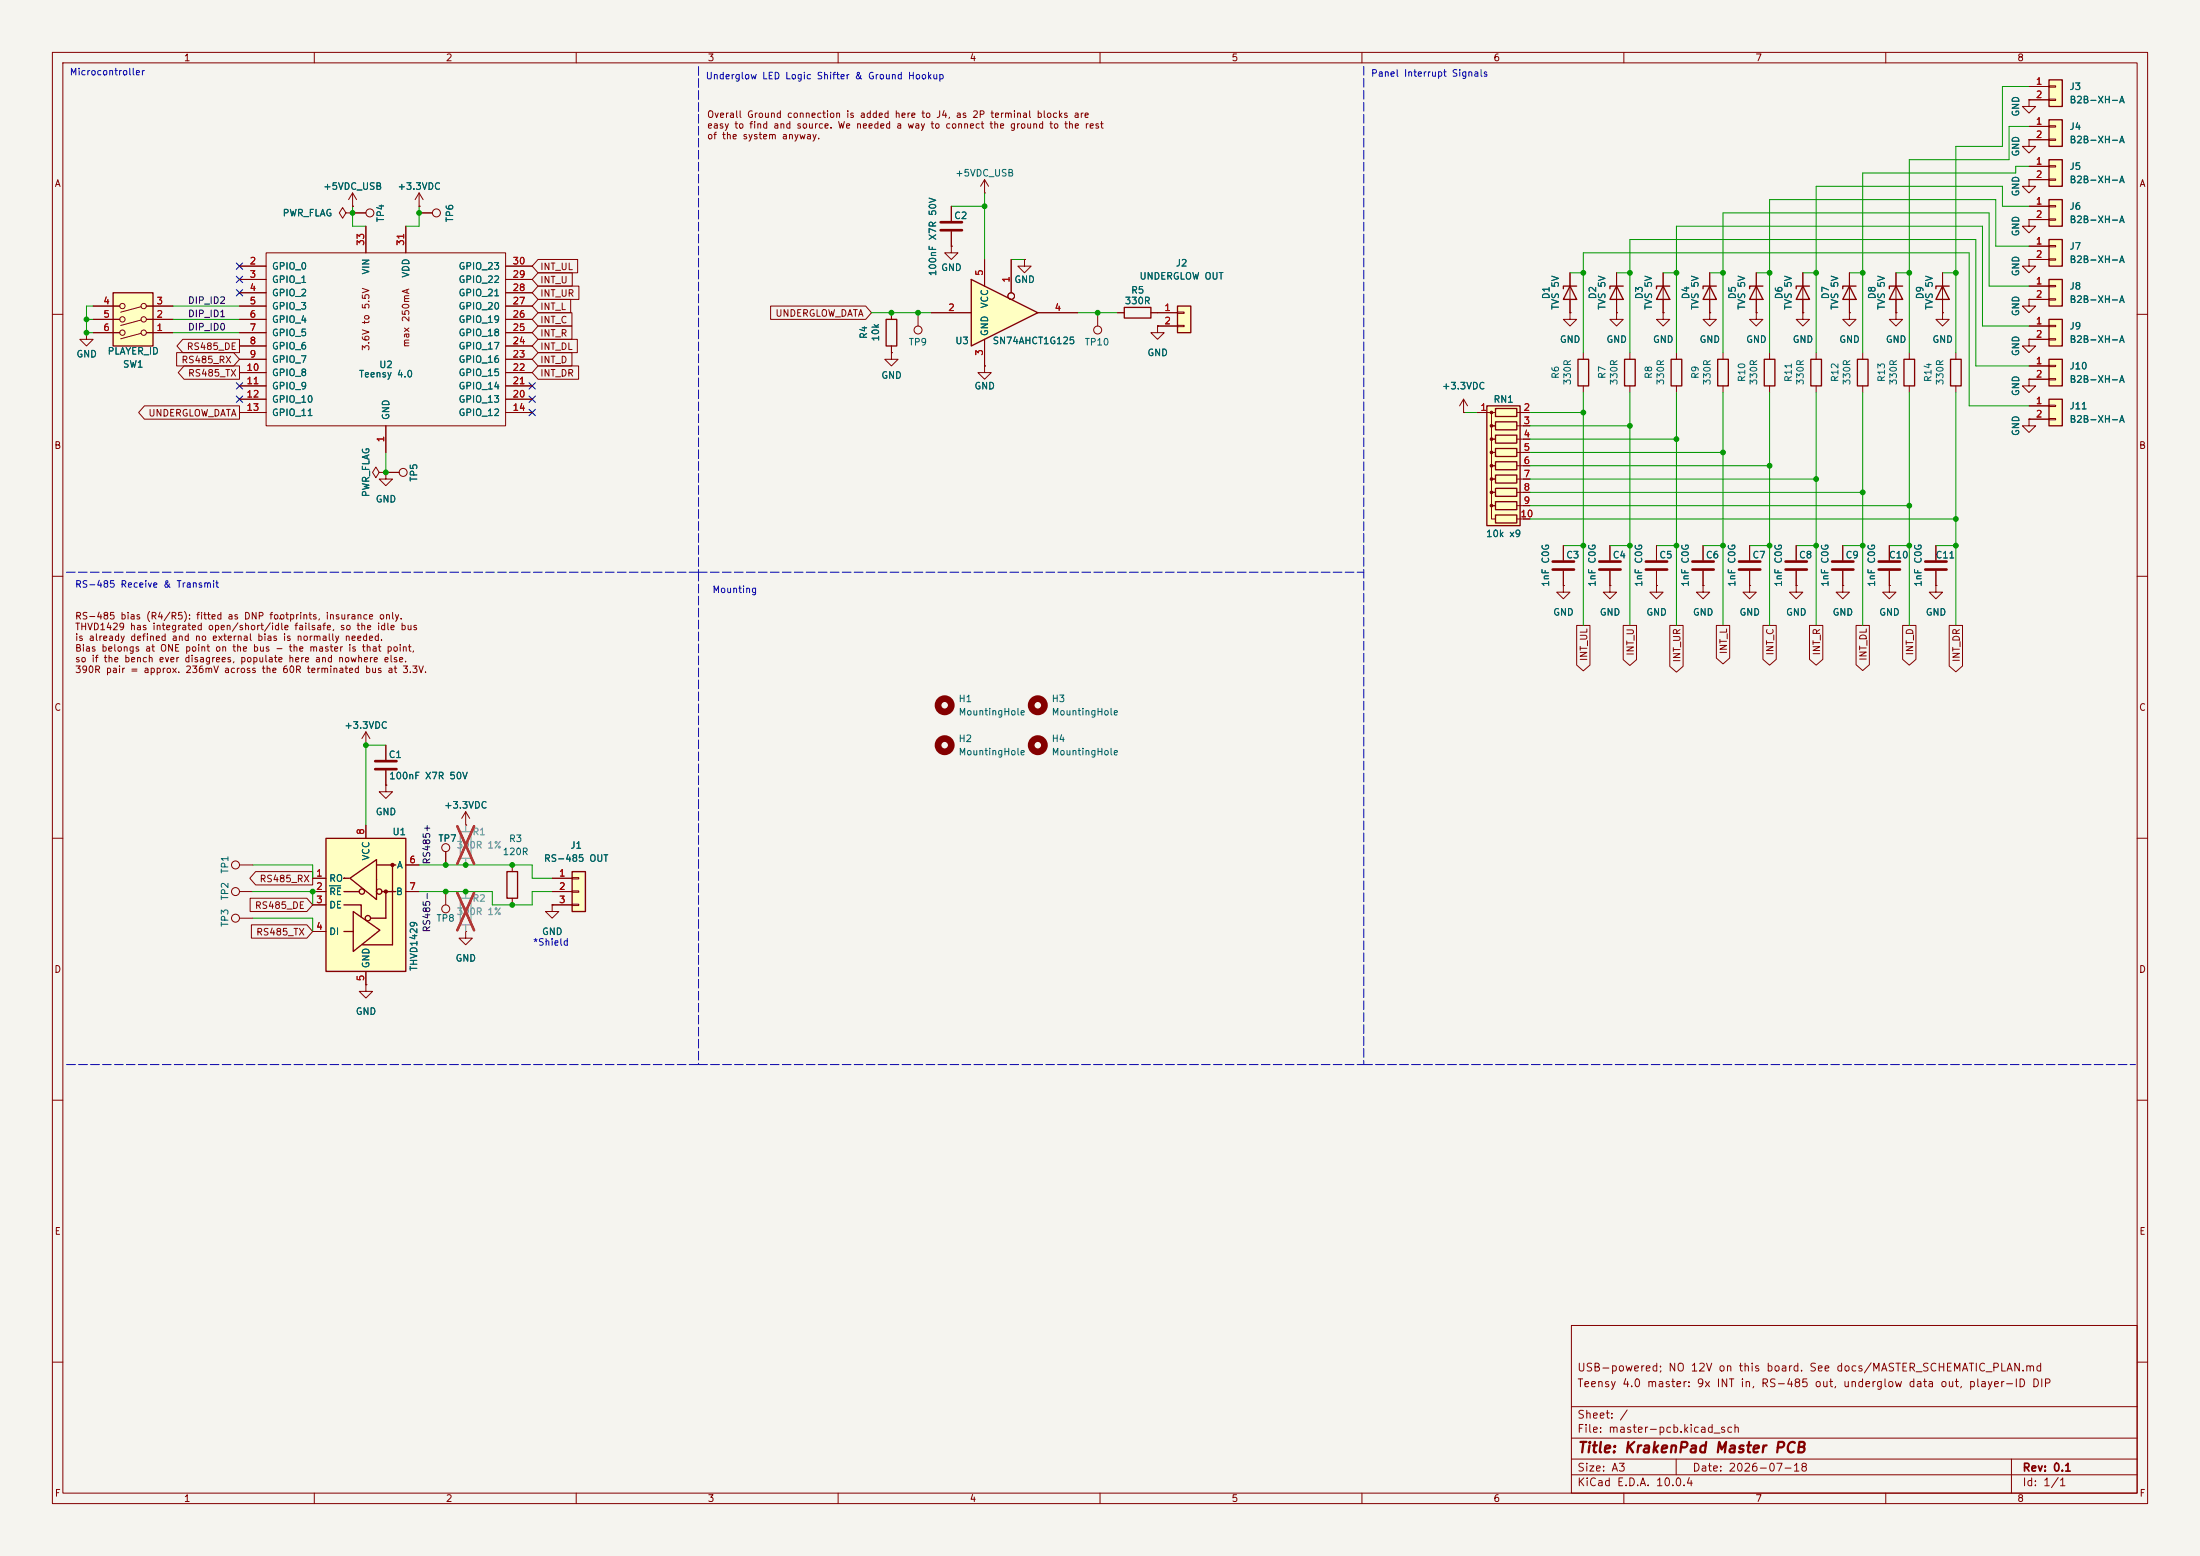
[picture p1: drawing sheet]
<svg xmlns="http://www.w3.org/2000/svg" width="420mm" height="297mm" viewBox="0 0 420 297" stroke-linecap="round" stroke-linejoin="round" font-family="sans-serif">
<path d="M0 0h420v297h-420z" fill="#f5f4ef" stroke="#f5f4ef" stroke-width=".19"/>
<g fill="none" stroke="#840000" stroke-width=".19">
<path d="M10 10h400v277h-400zM12 12h396v273h-396zM60 10v2M110 10v2M160 10v2M210 10v2M260 10v2M310 10v2M360 10v2M317.5 59.7v1.3h1.3l-1.3 1.2-1.3-1.2h1.3M317.5 59.7h.1M326.4 59.7v1.3h1.3l-1.3 1.2-1.3-1.2h1.3"/>
<path d="M326.4 59.7h.1M326.4 52.1v7.6M10 60h2M279.4 78.7h.1M279.4 76.2l-.8 1.3M279.4 76.2l.8 1.3M279.4 76.2v2.5M387.3 72.4v1.3h1.3l-1.3 1.2-1.2-1.2h1.2M387.3 72.4h.1M408 60h2M387.3 80v1.3h1.3l-1.3 1.3-1.2-1.3h1.2M387.3 80h.1"/>
<path d="M10 110h2M325.1 104.1v2.8M325.1 109v2.8M334 104.1v2.8M334 109v2.8M408 110h2M10 160h2M408 160h2M45.7 170.2h2.6M10 210h2M408 210h2M300 253h108v32h-108z"/>
<path d="M10 260h2M300 278.5h108M300 274.5h108M300 268.5h108M320 278.5v3M384 278.5v6.5M408 260h2M60 285v2M110 285v2M160 285v2M210 285v2M260 285v2"/>
<path d="M300 281.5h108M310 285v2M360 285v2"/>
<circle cx="45" cy="170.2" r=".76"/>
</g>
<path d="M323.1 107.2h4.1M323.1 108.7h4.1M332 107.2h4M332 108.7h4" fill="none" stroke="#840000" stroke-width=".51"/>
<path d="M326.4 54.6l1.3 2.6h-2.6zM327.7 54.6h-2.6v.5" fill="none" stroke="#840000" stroke-width=".25"/>
<path d="M391.2 61h2.5v5h-2.5z" fill="#ffffc2"/>
<path d="M391.2 61h2.5v5h-2.5z" fill="none" stroke="#840000" stroke-width=".25"/>
<path d="M387.3 64.8v1.2h1.3l-1.3 1.3-1.2-1.3h1.2M387.3 64.8h.1M387.3 62.2h3.9M387.3 64.8h3.9M391.2 62.1h1.2v.3h-1.2zM391.2 64.6h1.2v.3h-1.2z" fill="none" stroke="#840000" stroke-width=".19"/>
<path d="M391.2 76.2h2.5v5.1h-2.5z" fill="#ffffc2"/>
<path d="M391.2 76.2h2.5v5.1h-2.5z" fill="none" stroke="#840000" stroke-width=".25"/>
<path d="M387.3 77.5h3.9M391.2 77.3h1.2v.3h-1.2zM391.2 79.9h1.2v.2h-1.2zM387.3 80h3.9" fill="none" stroke="#840000" stroke-width=".19"/>
<path d="M391.2 68.6h2.5v5.1h-2.5z" fill="#ffffc2"/>
<path d="M391.2 68.6h2.5v5.1h-2.5z" fill="none" stroke="#840000" stroke-width=".25"/>
<path d="M66 40.6l-.6-1-.6 1 .6 1.1 .6-1.1h1.3M67.3 40.6h.1M387.3 69.9h3.9M387.3 72.4h3.9M391.2 69.7h1.2v.3h-1.2zM391.2 72.3h1.2v.2h-1.2z" fill="none" stroke="#840000" stroke-width=".19"/>
<path d="M391.2 38.1h2.5v5.1h-2.5z" fill="#ffffc2"/>
<path d="M391.2 38.1h2.5v5.1h-2.5z" fill="none" stroke="#840000" stroke-width=".25"/>
<path d="M387.3 39.4h3.9M391.2 39.2h1.2v.3h-1.2zM387.3 41.9h3.9M391.2 41.8h1.2v.2h-1.2z" fill="none" stroke="#840000" stroke-width=".19"/>
<path d="M391.2 30.5h2.5v5.1h-2.5z" fill="#ffffc2"/>
<path d="M391.2 30.5h2.5v5.1h-2.5z" fill="none" stroke="#840000" stroke-width=".25"/>
<path d="M387.3 31.8h3.9M387.3 34.3h3.9M391.2 31.6h1.2v.3h-1.2zM391.2 34.2h1.2v.2h-1.2z" fill="none" stroke="#840000" stroke-width=".19"/>
<path d="M391.2 15.2h2.5v5.1h-2.5z" fill="#ffffc2"/>
<path d="M391.2 15.2h2.5v5.1h-2.5z" fill="none" stroke="#840000" stroke-width=".25"/>
<g fill="none" stroke="#840000" stroke-width=".19">
<path d="M387.3 19.1v1.2h1.3l-1.3 1.3-1.2-1.3h1.2M387.3 19.1h.1M387.3 16.5h3.9M387.3 19.1h3.9M391.2 16.4h1.2v.2h-1.2zM391.2 18.9h1.2v.3h-1.2zM67.3 39.4h.1M67.3 36.8l-.8 1.3M67.3 36.8l.8 1.3M67.3 36.8v2.6M80 39.4h.1M80 36.8l-.8 1.3"/>
<path d="M80 36.8l.8 1.3M80 36.8v2.6M67.3 40.6h2.5M80 40.6h2.5"/>
<circle cx="70.6" cy="40.6" r=".76"/>
<circle cx="83.3" cy="40.6" r=".76"/>
</g>
<path d="M391.2 22.9h2.5v5h-2.5z" fill="#ffffc2"/>
<path d="M391.2 22.9h2.5v5h-2.5z" fill="none" stroke="#840000" stroke-width=".25"/>
<path d="M387.3 26.7v1.2h1.3l-1.3 1.3-1.2-1.3h1.2M387.3 26.7h.1M387.3 24.1h3.9M387.3 26.7h3.9M391.2 24h1.2v.3h-1.2zM391.2 26.5h1.2v.3h-1.2zM16.5 63.5v1.3h1.3l-1.3 1.2-1.3-1.2h1.3M16.5 63.5h.1" fill="none" stroke="#840000" stroke-width=".19"/>
<path d="M391.2 53.3h2.5v5.1h-2.5z" fill="#ffffc2"/>
<path d="M391.2 53.3h2.5v5.1h-2.5z" fill="none" stroke="#840000" stroke-width=".25"/>
<path d="M387.3 54.6h3.9M387.3 57.2h3.9M391.2 54.5h1.2v.2h-1.2zM391.2 57h1.2v.3h-1.2z" fill="none" stroke="#840000" stroke-width=".19"/>
<path d="M21.6 55.9h7.6v10.1h-7.6z" fill="#ffffc2"/>
<g fill="none" stroke="#840000" stroke-width=".19">
<path d="M17.8 58.4h5.1M26.9 58.5l-3.9 1.1M27.9 58.4h5.1M45.7 58.4h5.1M45.7 55.9h5.1M45.7 53.3h5.1M45.7 50.8h5.1M50.8 48.3h45.7v33h-45.7zM69.8 43.2v5.1M77.5 43.2v5.1M96.5 58.4h5.1M96.5 55.9h5.1"/>
<path d="M96.5 53.3h5.1M96.5 50.8h5.1M299.7 59.7v1.3h1.3l-1.3 1.2-1.3-1.2h1.3M299.7 59.7h.1M299.7 52.1v7.6M308.6 52.1v7.6M387.3 57.2v1.2h1.3l-1.3 1.3-1.2-1.3h1.2M387.3 57.2h.1M17.8 63.5h5.1M17.8 61h5.1M26.9 63.6l-3.9 1.1M26.9 61.1l-3.9 1"/>
<path d="M27.9 63.5h5.1M27.9 61h5.1M45.7 63.5h5.1M45.7 61h5.1M45.7 66h5.1M45.7 68.6h5.1M45.7 71.1h5.1M45.7 73.7h5.1M45.7 76.2h5.1M45.7 78.7h5.1M96.5 63.5h5.1M96.5 61h5.1"/>
<path d="M96.5 66h5.1M96.5 68.6h5.1M96.5 71.1h5.1M96.5 73.7h5.1M96.5 76.2h5.1M96.5 78.7h5.1M72.4 90.2l-.6 1-.7-1 .7-1 .6 1h1.3M73.7 90.2h.1M73.7 90.2v1.2h1.2l-1.2 1.3-1.3-1.3h1.3M73.7 90.2h2.5M73.7 81.3v5.1M53.3 118.1h.1"/>
<path d="M316.2 111.8v1.2h1.3l-1.3 1.3-1.2-1.3h1.2M316.2 111.8h.1M316.2 104.1v2.8M316.2 109v2.8M325.1 111.8v1.2h1.3l-1.3 1.3-1.3-1.3h1.3M325.1 111.8h.1M85.1 162.6v2.5"/>
<circle cx="23.4" cy="58.4" r=".51"/>
<circle cx="27.4" cy="58.4" r=".51"/>
<circle cx="23.4" cy="63.5" r=".51"/>
<circle cx="23.4" cy="61" r=".51"/>
<circle cx="27.4" cy="63.5" r=".51"/>
<circle cx="27.4" cy="61" r=".51"/>
<circle cx="77" cy="90.2" r=".76"/>
<circle cx="85.1" cy="161.8" r=".76"/>
</g>
<path d="M21.6 55.9h7.6v10.1h-7.6zM299.7 54.6l1.3 2.6h-2.6zM301 54.6h-2.6v.5M308.6 54.6l1.3 2.6h-2.6zM309.9 54.6h-2.6v.5" fill="none" stroke="#840000" stroke-width=".25"/>
<path d="M314.2 107.2h4.1M314.2 108.7h4.1" fill="none" stroke="#840000" stroke-width=".51"/>
<path d="M391.2 45.7h2.5v5.1h-2.5z" fill="#ffffc2"/>
<path d="M391.2 45.7h2.5v5.1h-2.5zM363.5 68.6h2v5.1h-2zM372.4 68.6h2v5.1h-2z" fill="none" stroke="#840000" stroke-width=".25"/>
<g fill="none" stroke="#840000" stroke-width=".19">
<path d="M188 36.8h.1M188 34.3l-.8 1.3M188 34.3l.7 1.3M188 34.3v2.5M387.3 34.3v1.3h1.3l-1.3 1.2-1.2-1.2h1.2M387.3 34.3h.1M209.5 59.7v2.5M387.3 41.9v1.3h1.3l-1.3 1.3-1.2-1.3h1.2M387.3 41.9h.1M387.3 49.5v1.3h1.3l-1.3 1.3-1.2-1.3h1.2M387.3 49.5h.1M387.3 47h3.9"/>
<path d="M387.3 49.5h3.9M391.2 46.9h1.2v.2h-1.2zM391.2 49.4h1.2v.3h-1.2zM364.5 67.3v1.3M364.5 73.7v1.2M373.4 67.3v1.3M373.4 73.7v1.2M85.1 170.2v2.5"/>
<circle cx="209.5" cy="63" r=".76"/>
<circle cx="85.1" cy="173.5" r=".76"/>
</g>
<path d="M87.9 158.8h2v5h-2z" fill="none" stroke="#9c9b98" stroke-width=".25"/>
<path d="M88.9 157.5v1.3M88.9 163.8v1.3" fill="none" stroke="#9c9b98" stroke-width=".19"/>
<path d="M87.3 157.7l3.2 7.2M90.5 157.7l-3.2 7.2" fill="none" stroke="#e12e31" stroke-width=".46"/>
<path d="M185.4 53.3l12.7 6.4-12.7 6.3z" fill="#ffffc2"/>
<path d="M185.4 53.3l12.7 6.4-12.7 6.3zM214.6 58.7h5.1v2h-5.1zM310.1 68.6h2.1v5.1h-2.1zM327.9 68.6h2v5.1h-2zM336.8 68.6h2v5.1h-2zM345.7 68.6h2v5.1h-2zM354.6 68.6h2v5.1h-2zM96.8 166.4h2v5.1h-2z" fill="none" stroke="#840000" stroke-width=".25"/>
<g fill="none" stroke="#840000" stroke-width=".19">
<path d="M177.8 59.7h7.6M188 49.5v5.1M193 49.5v6.4M195.6 49.5v1.3h1.2l-1.2 1.3-1.3-1.3h1.3M195.6 49.5h.1M198.1 59.7h7.6M213.4 59.7h1.2M219.7 59.7h1.3M188 69.9v1.2h1.2l-1.2 1.3-1.3-1.3h1.3M188 69.9h.1M188 64.8v5.1M221 62.2v1.3h1.2l-1.2 1.3-1.3-1.3h1.3"/>
<path d="M221 62.2h.1M311.1 67.3v1.3M311.1 73.7v1.2M328.9 67.3v1.3M328.9 73.7v1.2M337.8 67.3v1.3M337.8 73.7v1.2M346.7 67.3v1.3M346.7 73.7v1.2M355.6 67.3v1.3M355.6 73.7v1.2M298.4 104.1v2.8"/>
<path d="M298.4 109v2.8M97.8 165.1v1.3M97.8 171.5v1.2"/>
<circle cx="193" cy="56.5" r=".63"/>
</g>
<path d="M296.4 107.2h4.1M296.4 108.7h4.1" fill="none" stroke="#840000" stroke-width=".51"/>
<path d="M224.8 58.4h2.5v5.1h-2.5z" fill="#ffffc2"/>
<path d="M224.8 58.4h2.5v5.1h-2.5zM335.3 54.6l1.2 2.6h-2.5zM336.5 54.6h-2.5v.5M301.2 68.6h2.1v5.1h-2.1zM319 68.6h2.1v5.1h-2.1z" fill="none" stroke="#840000" stroke-width=".25"/>
<g fill="none" stroke="#840000" stroke-width=".19">
<path d="M181.6 39.4v2.8M181.6 47v1.3h1.3l-1.3 1.2-1.3-1.2h1.3M181.6 47h.1M181.6 44.2v2.8M221 59.7h3.8M224.8 59.6h1.3v.2h-1.3zM335.3 52.1v7.6M221 62.2h3.8M224.8 62.1h1.3v.3h-1.3zM302.3 67.3v1.3M302.3 73.7v1.2M320 67.3v1.3"/>
<path d="M320 73.7v1.2M298.4 111.8v1.2h1.3l-1.3 1.3-1.2-1.3h1.2M298.4 111.8h.1M307.3 104.1v2.8M307.3 109v2.8"/>
</g>
<g fill="none" stroke="#840000" stroke-width="1.3">
<circle cx="180.3" cy="134.6" r="1.27"/>
<circle cx="198.1" cy="134.6" r="1.27"/>
<circle cx="180.3" cy="142.2" r="1.27"/>
<circle cx="198.1" cy="142.2" r="1.27"/>
</g>
<path d="M179.6 42.4h4M179.6 43.9h4M305.3 107.2h4.1M305.3 108.7h4.1" fill="none" stroke="#840000" stroke-width=".51"/>
<path d="M283.8 77.5h6.4v22.8h-6.4z" fill="#ffffc2"/>
<g fill="none" stroke="#840000" stroke-width=".25">
<path d="M317.5 54.6l1.3 2.6h-2.6zM318.8 54.6h-2.6v.5M344.2 54.6l1.2 2.6h-2.5zM345.4 54.6h-2.5v.5M353.1 54.6l1.2 2.6h-2.5zM354.3 54.6h-2.5v.5M361.9 54.6l1.3 2.6h-2.5zM363.2 54.6h-2.5v.5M370.8 54.6l1.3 2.6h-2.5zM372.1 54.6h-2.5v.5M283.8 77.5h6.4v22.8h-6.4zM285.5 78h4.1v1.5h-4.1z"/>
<path d="M285.5 80.5h4.1v1.5h-4.1zM285.5 83.1h4.1v1.5h-4.1zM285.5 85.6h4.1v1.5h-4.1zM285.5 88.1h4.1v1.6h-4.1zM285.5 90.7h4.1v1.5h-4.1zM285.5 93.2h4.1v1.5h-4.1zM285.5 95.8h4.1v1.5h-4.1zM285.5 98.3h4.1v1.5h-4.1z"/>
</g>
<g fill="#840000" stroke="#840000" stroke-width=".19">
<circle cx="284.7" cy="78.7" r=".25"/>
<circle cx="284.7" cy="81.3" r=".25"/>
<circle cx="284.7" cy="83.8" r=".25"/>
<circle cx="284.7" cy="86.4" r=".25"/>
<circle cx="284.7" cy="88.9" r=".25"/>
<circle cx="284.7" cy="91.4" r=".25"/>
<circle cx="284.7" cy="94" r=".25"/>
<circle cx="284.7" cy="96.5" r=".25"/>
</g>
<g fill="none" stroke="#840000" stroke-width=".19">
<path d="M308.6 59.7v1.3h1.3l-1.3 1.2-1.3-1.2h1.3M308.6 59.7h.1M317.5 52.1v7.6M335.3 59.7v1.3h1.2l-1.2 1.2-1.3-1.2h1.3M335.3 59.7h.1M344.2 52.1v7.6M353.1 59.7v1.3h1.2l-1.2 1.2-1.3-1.2h1.3M353.1 59.7h.1M353.1 52.1v7.6M361.9 59.7v1.3h1.3l-1.3 1.2-1.2-1.2h1.2M361.9 59.7h.1M361.9 52.1v7.6"/>
<path d="M370.8 59.7v1.3h1.3l-1.3 1.2-1.2-1.2h1.2M370.8 59.7h.1M370.8 52.1v7.6M281.9 78.7h2.6M285.5 78.7h-.8v2.6h.8h-.8v2.5h.8h-.8v2.6h.8h-.8v2.5h.8h-.8v2.5h.8h-.8v2.6h.8h-.8v2.5h.8h-.8v2.6h.8M289.6 78.7h2.5M289.6 81.3h2.5M289.6 83.8h2.5M289.6 86.4h2.5M289.6 88.9h2.5M289.6 91.4h2.5M289.6 94h2.5"/>
<path d="M289.6 96.5h2.5M289.6 99.1h2.5M307.3 111.8v1.2h1.3l-1.3 1.3-1.2-1.3h1.2M307.3 111.8h.1M334 111.8v1.2h1.3l-1.3 1.3-1.3-1.3h1.3M334 111.8h.1M69.8 139.7l-.7 1.3M69.8 139.7l.8 1.3M69.8 139.7v2.5M69.8 142.2h.1M73.7 149.9v1.2h1.2l-1.2 1.3-1.3-1.3h1.3M73.7 149.9h.1"/>
<path d="M73.7 142.2v2.8M73.7 147.1v2.8"/>
</g>
<path d="M87.9 171.5h2v5h-2z" fill="none" stroke="#9c9b98" stroke-width=".25"/>
<path d="M88.9 170.2v1.3M88.9 176.5v1.3" fill="none" stroke="#9c9b98" stroke-width=".19"/>
<path d="M87.3 170.4l3.2 7.2M90.5 170.4l-3.2 7.2" fill="none" stroke="#e12e31" stroke-width=".46"/>
<path d="M71.6 145.3h4.1M71.6 146.8h4.1" fill="none" stroke="#840000" stroke-width=".51"/>
<path d="M109.2 166.4h2.6v7.6h-2.6z" fill="#ffffc2"/>
<path d="M109.2 166.4h2.6v7.6h-2.6z" fill="none" stroke="#840000" stroke-width=".25"/>
<path d="M88.9 157.5h.1M88.9 154.9l-.8 1.3M88.9 154.9l.8 1.3M88.9 154.9v2.6M105.4 167.6h3.8M105.4 170.2h3.8M105.4 172.7h3.8M109.2 167.5h1.3v.3h-1.3zM109.2 170.1h1.3v.2h-1.3zM109.2 172.6h1.3v.2h-1.3zM69.8 188v1.2h1.3l-1.3 1.3-1.2-1.3h1.2M69.8 188h.1" fill="none" stroke="#840000" stroke-width=".19"/>
<path d="M62.2 160h15.3v25.4h-15.3z" fill="#ffffc2"/>
<g fill="none" stroke="#840000" stroke-width=".25">
<path d="M169.2 61h2v5h-2zM62.2 160h15.3v25.4h-15.3zM65.7 172.7h3.3v2.3M65.7 170.2h2.9M65.7 177.8h1.6M65.8 167.6h-.1h1M66.8 167.6l5.1-3.5v7.6zM67.4 174l5.1 3.5-5.1 4.1zM71.9 165.1h3.7M72.9 170.2h2.7M73.7 170.2v5.1h-3M74.9 165.1v15.2h-5.7"/>
<circle cx="69.1" cy="170.2" r=".51"/>
<circle cx="70.2" cy="175.3" r=".51"/>
<circle cx="72.4" cy="170.2" r=".51"/>
</g>
<g fill="#840000" stroke="#840000" stroke-width=".25">
<circle cx="73.7" cy="170.2" r=".28"/>
<circle cx="74.9" cy="165.1" r=".28"/>
</g>
<g fill="none" stroke="#840000" stroke-width=".19">
<path d="M387.3 19.1h.1M387.3 16.5h3.9M387.3 19.1h3.9M67.3 39.4h.1M80 39.4h.1M181.6 39.4v2.8M387.3 34.3h.1M387.3 26.7h.1M387.3 24.1h3.9M387.3 26.7h3.9M387.3 31.8h3.9M387.3 34.3h3.9"/>
<path d="M387.3 39.4h3.9M17.8 58.4h5.1M27.9 58.4h5.1M45.7 58.4h5.1M45.7 55.9h5.1M45.7 53.3h5.1M45.7 50.8h5.1M67.3 40.6h.1M67.3 40.6h2.5M69.8 43.2v5.1M77.5 43.2v5.1M80 40.6h2.5"/>
<path d="M96.5 58.4h5.1M96.5 55.9h5.1M96.5 53.3h5.1M96.5 50.8h5.1M102.7 59.7h6.5v2.5h-6.5l-1.1-1.2zM102.7 57.1h6.2v2.6h-6.2l-1.1-1.3zM102.7 49.5h7.6v2.6h-7.6l-1.1-1.3zM102.7 54.6h7.8v2.6h-7.8l-1.1-1.3zM102.7 52.1h6.5v2.5h-6.5l-1.1-1.3zM147.1 58.4h18.2l1.1 1.3-1.1 1.3h-18.2zM170.2 59.7v1.3M175.3 59.7v2.5"/>
<path d="M177.8 59.7h7.6M181.6 47h.1M181.6 44.2v2.8M188 49.5v5.1M193 49.5v6.4M195.6 49.5h.1M198.1 59.7h7.6M213.4 59.7h1.2M219.7 59.7h5.1M299.7 59.7h.1M299.7 52.1v2.5M299.7 57.2v2.5"/>
<path d="M308.6 59.7h.1M308.6 52.1v2.5M308.6 57.2v2.5M317.5 59.7h.1M317.5 52.1v2.5M317.5 57.2v2.5M326.4 59.7h.1M326.4 52.1v2.5M326.4 57.2v2.5M335.3 59.7h.1M335.3 52.1v2.5M335.3 57.2v2.5"/>
<path d="M344.2 59.7v1.3h1.2l-1.2 1.2-1.3-1.2h1.3M344.2 59.7h.1M344.2 52.1v2.5M344.2 57.2v2.5M353.1 59.7h.1M353.1 52.1v2.5M353.1 57.2v2.5M361.9 59.7h.1M361.9 52.1v2.5M361.9 57.2v2.5M370.8 59.7h.1M370.8 52.1v2.5"/>
<path d="M370.8 57.2v2.5M387.3 49.5h.1M387.3 41.9h.1M387.3 57.2h.1M387.3 47h3.9M387.3 49.5h3.9M387.3 54.6h3.9M387.3 57.2h3.9M387.3 41.9h3.9M16.5 63.5h.1M17.8 63.5h5.1M17.8 61h5.1"/>
<path d="M27.6 77.5h18.1v2.5h-18.1l-1.1-1.3zM27.9 63.5h5.1M27.9 61h5.1M33.7 67.3h10.9l1.1 1.3-1.1 1.3h-10.9zM34.9 64.8h10.8v2.5h-10.8l-1.1-1.3zM35.1 69.8h10.6v2.6h-10.6l-1.1-1.3zM45.7 63.5h5.1M45.7 61h5.1M45.7 66h5.1M45.7 68.6h5.1M45.7 71.1h5.1M45.7 73.7h5.1"/>
<path d="M45.7 76.2h5.1M45.7 78.7h5.1M96.5 63.5h5.1M96.5 61h5.1M96.5 66h5.1M96.5 68.6h5.1M96.5 71.1h5.1M96.5 73.7h5.1M96.5 76.2h5.1M96.5 78.7h5.1M102.7 69.8h7.8v2.6h-7.8l-1.1-1.3zM102.7 67.3h6.5v2.6h-6.5l-1.1-1.3z"/>
<path d="M102.7 62.2h6.5v2.6h-6.5l-1.1-1.3zM102.7 64.8h7.5v2.5h-7.5l-1.1-1.3zM170.2 67.3v1.3h1.2l-1.2 1.3-1.3-1.3h1.3M170.2 67.3h.1M170.2 66v1.3M188 69.9h.1M188 64.8v5.1M221 62.2h.1M221 62.2h3.8M279.4 78.7h.1M281.9 78.7h2.6M290.8 78.7h1.3"/>
<path d="M387.3 64.8h.1M387.3 72.4h.1M387.3 62.2h3.9M387.3 69.9h3.9M387.3 72.4h3.9M387.3 77.5h3.9M387.3 64.8h3.9M73.7 90.2h.1M73.7 90.2h2.5M73.7 81.3v5.1M290.8 81.3h1.3M290.8 83.8h1.3"/>
<path d="M290.8 86.4h1.3M290.8 88.9h1.3M290.8 91.4h1.3M290.8 94h1.3M290.8 96.5h1.3M290.8 99.1h1.3M387.3 80h.1M387.3 80h3.9M298.4 111.8h.1M298.4 104.1v2.8M298.4 109v2.8M301 119.4h2.5v7.5l-1.2 1.2-1.3-1.2z"/>
<path d="M307.3 111.8h.1M307.3 104.1v2.8M307.3 109v2.8M309.9 119.4h2.5v6.5l-1.3 1.1-1.2-1.1zM316.2 111.8h.1M316.2 104.1v2.8M316.2 109v2.8M318.8 119.4h2.5v7.8l-1.3 1.1-1.2-1.1zM325.1 111.8h.1M325.1 104.1v2.8M325.1 109v2.8M327.7 119.4h2.5v6.2l-1.3 1.1-1.2-1.1z"/>
<path d="M334 111.8h.1M334 104.1v2.8M334 109v2.8M336.5 119.4h2.6v6.5l-1.3 1.1-1.3-1.1zM342.9 111.8v1.2h1.3l-1.3 1.3-1.3-1.3h1.3M342.9 111.8h.1M342.9 104.1v2.8M342.9 109v2.8M345.4 119.4h2.6v6.5l-1.3 1.1-1.3-1.1zM351.8 111.8v1.2h1.3l-1.3 1.3-1.3-1.3h1.3M351.8 111.8h.1M351.8 104.1v2.8"/>
<path d="M351.8 109v2.8M354.3 119.4h2.6v7.5l-1.3 1.1-1.3-1.1zM360.7 111.8v1.2h1.2l-1.2 1.3-1.3-1.3h1.3M360.7 111.8h.1M360.7 104.1v2.8M360.7 109v2.8M363.2 119.4h2.6v6.5l-1.3 1.1-1.3-1.1zM369.6 111.8v1.2h1.2l-1.2 1.3-1.3-1.3h1.3M369.6 111.8h.1M369.6 104.1v2.8M369.6 109v2.8M372.1 119.4h2.6v7.7l-1.3 1.1-1.3-1.1z"/>
<path d="M69.8 142.2h.1M69.8 157.5v2.5M73.7 149.9h.1M73.7 142.2v2.8M73.7 147.1v2.8M88.9 157.5h.1M45.7 165.1h2.6M45.7 175.3h2.6M47.7 171.4h10.9l1.1 1.3-1.1 1.3h-10.9zM48 176.5h10.6l1.1 1.3-1.1 1.3h-10.6zM48.8 166.4h10.9v2.5h-10.9l-1.1-1.3zM59.7 167.6h2.5"/>
<path d="M59.7 170.2h2.5M59.7 172.7h2.5M59.7 177.8h2.5M77.5 170.2h2.5M77.5 165.1h2.5M85.1 162.6v2.5M88.9 177.8v1.3h1.3l-1.3 1.2-1.3-1.2h1.3M88.9 177.8h.1M105.4 172.7v1.3h1.3l-1.3 1.3-1.3-1.3h1.3M105.4 172.7h.1M105.4 167.6h3.8M105.4 170.2h3.8"/>
<path d="M105.4 172.7h3.8M69.8 188h.1M69.8 185.4v2.6"/>
<circle cx="193" cy="56.5" r=".63"/>
<circle cx="175.3" cy="63" r=".76"/>
<circle cx="45" cy="175.3" r=".76"/>
<circle cx="45" cy="165.1" r=".76"/>
</g>
<path d="M62.9 169.1h2.1" fill="none" stroke="#006464" stroke-width=".19"/>
<path d="M340.9 107.2h4M340.9 108.7h4M349.8 107.2h4M349.8 108.7h4M358.6 107.2h4.1M358.6 108.7h4.1M367.5 107.2h4.1M367.5 108.7h4.1" fill="none" stroke="#840000" stroke-width=".51"/>
<path d="M133.3 12.7v96.5M260.3 12.7v190.5M12.7 109.2h120.6M133.3 109.2v94M133.3 109.2h127M12.7 203.2h120.6M133.3 203.2h127M260.3 203.2h147.4" fill="none" stroke="#0000c2" stroke-width=".19" stroke-dasharray="1.7 .6"/>
<g fill="none" stroke="#009600" stroke-width=".19">
<path d="M387.3 16.5h-5v11.4h-8.9v39.4M67.3 39.4v3.8h2.5M80 39.4v3.8h-2.5M181.6 39.4h6.4M188 36.8v12.7M387.3 31.8h-2.5v1.2h-29.2v34.3M387.3 39.4h-5v-3.8h-35.6v31.7M387.3 24.1h-3.8v6.4h-19v36.8M17.8 58.4h-1.3v5.1h1.3M33 58.4h12.7M166.4 59.7h11.4M193 49.5h2.6"/>
<path d="M205.7 59.7h7.7M299.7 52.1h2.6M308.6 52.1h2.5M317.5 52.1h2.5M326.4 52.1h2.5M335.3 52.1h2.5M344.2 52.1h2.5M353.1 52.1h2.5M361.9 52.1h2.6M370.8 52.1h2.6M387.3 54.6h-7.6v-14h-50.8v26.7M387.3 47h-6.3v-8.9h-43.2v29.2"/>
<path d="M16.5 61h1.3M33 63.5h12.7M33 61h12.7M279.4 78.7h2.5M292.1 78.7h10.2M302.3 67.3v-19h73.6v29.2h11.4M302.3 74.9v44.5M311.1 67.3v-21.6h66.1v24.2h10.1M311.1 74.9v44.5M320 74.9v44.5M328.9 74.9v44.5M337.8 74.9v44.5"/>
<path d="M346.7 74.9v44.5M355.6 74.9v44.5M364.5 74.9v44.5M373.4 74.9v44.5M387.3 62.2h-8.8v-19h-58.5v24.1M73.7 86.4v3.8M292.1 99.1h81.3M292.1 88.9h45.7M292.1 91.4h54.6M292.1 94h63.5M292.1 96.5h72.4M292.1 86.4h36.8"/>
<path d="M292.1 81.3h19M292.1 83.8h27.9M298.4 104.1h3.9M307.3 104.1h3.8M316.2 104.1h3.8M325.1 104.1h3.8M334 104.1h3.8M342.9 104.1h3.8M351.8 104.1h3.8M360.7 104.1h3.8M369.6 104.1h3.8M73.7 142.2h-3.9v15.3"/>
<path d="M48.3 165.1h11.4v2.5M48.3 170.2h11.4v2.5M48.3 175.3h11.4v2.5M80 170.2h14v2.5h7.6v-2.5h3.8M80 165.1h21.6v2.5h3.8"/>
</g>
<g fill="none" stroke="#000084" stroke-width=".19">
<path d="M45.1 55.3l1.2 1.2M45.1 52.7l1.2 1.2M45.1 50.2l1.2 1.2M46.3 55.3l-1.2 1.2M46.3 52.7l-1.2 1.2M46.3 50.2l-1.2 1.2M45.1 73.1l1.2 1.2M45.1 75.6l1.2 1.2M46.3 73.1l-1.2 1.2M46.3 75.6l-1.2 1.2M101 78.1l1.2 1.2M101 75.6l1.2 1.2"/>
<path d="M101 73.1l1.2 1.2M102.2 78.1l-1.2 1.2M102.2 75.6l-1.2 1.2M102.2 73.1l-1.2 1.2"/>
</g>
<path d="M88.9 157.5v1.3M88.9 163.8v1.3M88.9 170.2v1.3M88.9 176.5v1.3" fill="none" stroke="#9c9b98" stroke-width=".19"/>
<path d="M87.3 157.7l3.2 7.2M90.5 157.7l-3.2 7.2M87.3 170.4l3.2 7.2M90.5 170.4l-3.2 7.2" fill="none" stroke="#e12e31" stroke-width=".46"/>
<g fill="#009600" stroke="#009600" stroke-width=".19">
<circle cx="67.3" cy="40.6" r=".46"/>
<circle cx="80" cy="40.6" r=".46"/>
<circle cx="16.5" cy="63.5" r=".46"/>
<circle cx="16.5" cy="61" r=".46"/>
<circle cx="188" cy="39.4" r=".46"/>
<circle cx="170.2" cy="59.7" r=".46"/>
<circle cx="209.5" cy="59.7" r=".46"/>
<circle cx="97.8" cy="165.1" r=".46"/>
<circle cx="69.8" cy="142.2" r=".46"/>
<circle cx="85.1" cy="170.2" r=".46"/>
<circle cx="85.1" cy="165.1" r=".46"/>
<circle cx="59.7" cy="170.2" r=".46"/>
<circle cx="73.7" cy="90.2" r=".46"/>
<circle cx="175.3" cy="59.7" r=".46"/>
<circle cx="88.9" cy="165.1" r=".46"/>
<circle cx="88.9" cy="170.2" r=".46"/>
<circle cx="97.8" cy="172.7" r=".46"/>
<circle cx="311.1" cy="52.1" r=".46"/>
<circle cx="302.3" cy="52.1" r=".46"/>
<circle cx="328.9" cy="86.4" r=".46"/>
<circle cx="346.7" cy="52.1" r=".46"/>
<circle cx="355.6" cy="52.1" r=".46"/>
<circle cx="328.9" cy="52.1" r=".46"/>
<circle cx="311.1" cy="104.1" r=".46"/>
<circle cx="320" cy="83.8" r=".46"/>
<circle cx="302.3" cy="104.1" r=".46"/>
<circle cx="311.1" cy="81.3" r=".46"/>
<circle cx="302.3" cy="78.7" r=".46"/>
<circle cx="328.9" cy="104.1" r=".46"/>
<circle cx="346.7" cy="104.1" r=".46"/>
<circle cx="364.5" cy="104.1" r=".46"/>
<circle cx="320" cy="104.1" r=".46"/>
<circle cx="337.8" cy="88.9" r=".46"/>
<circle cx="373.4" cy="52.1" r=".46"/>
<circle cx="355.6" cy="104.1" r=".46"/>
<circle cx="355.6" cy="94" r=".46"/>
<circle cx="346.7" cy="91.4" r=".46"/>
<circle cx="337.8" cy="104.1" r=".46"/>
<circle cx="364.5" cy="96.5" r=".46"/>
<circle cx="373.4" cy="99.1" r=".46"/>
<circle cx="373.4" cy="104.1" r=".46"/>
<circle cx="364.5" cy="52.1" r=".46"/>
<circle cx="337.8" cy="52.1" r=".46"/>
<circle cx="320" cy="52.1" r=".46"/>
</g>
<text font-size="2" fill="#840000" x="301" y="277.8">Title: KrakenPad Master PCB</text>
<g font-size="1.5" fill="#840000">
<text x="301" y="262.1">USB-powered; NO 12V on this board. See docs/MASTER_SCHEMATIC_PLAN.md</text>
<text x="301" y="265.1">Teensy 4.0 master: 9x INT in, RS-485 out, underglow data out, player-ID DIP</text>
<text x="301" y="273.8">File: master-pcb.kicad_sch</text>
<text x="301" y="271.1">Sheet: /</text>
<text x="301" y="281.2">Size: A3</text>
<text x="323" y="281.2">Date: 2026-07-18</text>
<text x="386" y="281.2">Rev: 0.1</text>
<text x="301" y="284">KiCad E.D.A. 10.0.4</text>
<text x="386" y="284">Id: 1/1</text>
</g>
<g font-size="1.3" fill="#840000">
<text x="35" y="12">1</text>
<text x="85" y="12">2</text>
<text x="135" y="12">3</text>
<text x="185" y="12">4</text>
<text x="235" y="12">5</text>
<text x="285" y="12">6</text>
<text x="335" y="12">7</text>
<text x="385" y="12">8</text>
<text x="10.3" y="36">A</text>
<text x="408.3" y="36">A</text>
<text x="103" y="51.9">INT_UL</text>
<text x="103" y="59.5">INT_L</text>
<text x="103" y="56.9">INT_UR</text>
<text x="103" y="54.4">INT_U</text>
<text x="103" y="64.6">INT_R</text>
<text x="103" y="62">INT_C</text>
<text x="147.9" y="60.8">UNDERGLOW_DATA</text>
<text x="34.5" y="69.6">RS485_RX</text>
<text x="35.5" y="67.1">RS485_DE</text>
<text x="70.8" y="67.1" transform="rotate(-90 70.8 67.1)">3.6V to 5.5V</text>
<text x="78.4" y="66.4" transform="rotate(-90 78.4 66.4)">max 250mA</text>
<text x="103" y="69.6">INT_D</text>
<text x="103" y="67.1">INT_DL</text>
<text x="35.8" y="72.2">RS485_TX</text>
<text x="103" y="72.2">INT_DR</text>
<text x="28.2" y="79.8">UNDERGLOW_DATA</text>
<text x="10.3" y="86">B</text>
<text x="408.2" y="86">B</text>
<text x="312.2" y="125.3" transform="rotate(-90 312.2 125.3)">INT_U</text>
<text x="330" y="125" transform="rotate(-90 330 125)">INT_L</text>
<text x="338.9" y="125.2" transform="rotate(-90 338.9 125.2)">INT_C</text>
<text x="347.8" y="125.2" transform="rotate(-90 347.8 125.2)">INT_R</text>
<text x="365.6" y="125.2" transform="rotate(-90 365.6 125.2)">INT_D</text>
<text x="303.3" y="126.3" transform="rotate(-90 303.3 126.3)">INT_UL</text>
<text x="321.1" y="126.5" transform="rotate(-90 321.1 126.5)">INT_UR</text>
<text x="356.7" y="126.2" transform="rotate(-90 356.7 126.2)">INT_DL</text>
<text x="374.4" y="126.5" transform="rotate(-90 374.4 126.5)">INT_DR</text>
<text x="10.3" y="136">C</text>
<text x="408.2" y="136">C</text>
<text x="48.6" y="173.8">RS485_DE</text>
<text x="49.5" y="168.7">RS485_RX</text>
<text x="48.8" y="178.9">RS485_TX</text>
<text x="10.3" y="186">D</text>
<text x="408.2" y="186">D</text>
<text x="10.3" y="236">E</text>
<text x="408.3" y="236">E</text>
<text x="10.3" y="286">F</text>
<text x="35" y="287">1</text>
<text x="85" y="287">2</text>
<text x="135" y="287">3</text>
<text x="185" y="287">4</text>
<text x="235" y="287">5</text>
<text x="285" y="287">6</text>
<text x="335" y="287">7</text>
<text x="385" y="287">8</text>
<text x="408.3" y="286">F</text>
</g>
<g font-size="1.3" fill="#0000c2">
<text x="13.2" y="14.7">Microcontroller</text>
<text x="134.6" y="15.5">Underglow LED Logic Shifter &amp; Ground Hookup</text>
<text x="261.6" y="14.9">Panel Interrupt Signals</text>
<text x="14.2" y="112.5">RS-485 Receive &amp; Transmit</text>
<text x="135.9" y="113.5">Mounting</text>
<text x="101.6" y="180.8">*Shield</text>
</g>
<g font-size="1.3" fill="#a90000">
<text x="388.5" y="16.5">1</text>
<text x="388.5" y="19">2</text>
<text x="388.5" y="24.1">1</text>
<text x="388.5" y="26.6">2</text>
<text x="388.5" y="31.7">1</text>
<text x="388.5" y="34.3">2</text>
<text x="388.5" y="39.3">1</text>
<text x="388.5" y="41.9">2</text>
<text x="69.8" y="47" transform="rotate(-90 69.8 47)">33</text>
<text x="77.4" y="47" transform="rotate(-90 77.4 47)">31</text>
<text x="388.5" y="47">1</text>
<text x="47.6" y="50.8">2</text>
<text x="47.6" y="53.3">3</text>
<text x="97.7" y="53.3">29</text>
<text x="97.7" y="50.8">30</text>
<text x="187.9" y="52.8" transform="rotate(-90 187.9 52.8)">5</text>
<text x="388.5" y="49.5">2</text>
<text x="19.6" y="58.4">4</text>
<text x="29.8" y="58.4">3</text>
<text x="47.6" y="58.4">5</text>
<text x="47.6" y="55.9">4</text>
<text x="97.7" y="58.4">27</text>
<text x="97.7" y="55.9">28</text>
<text x="180.9" y="59.7">2</text>
<text x="193" y="54" transform="rotate(-90 193 54)">1</text>
<text x="201.2" y="59.7">4</text>
<text x="222.2" y="59.7">1</text>
<text x="388.5" y="54.6">1</text>
<text x="388.5" y="57.1">2</text>
<text x="19.6" y="60.9">5</text>
<text x="19.6" y="63.5">6</text>
<text x="29.8" y="63.5">1</text>
<text x="29.8" y="60.9">2</text>
<text x="47.6" y="60.9">6</text>
<text x="47.6" y="63.5">7</text>
<text x="97.7" y="63.5">25</text>
<text x="97.7" y="60.9">26</text>
<text x="222.2" y="62.2">2</text>
<text x="388.5" y="62.2">1</text>
<text x="388.5" y="64.7">2</text>
<text x="46.9" y="71.1">10</text>
<text x="47.6" y="66">8</text>
<text x="47.6" y="68.6">9</text>
<text x="97.7" y="71.1">22</text>
<text x="97.7" y="68.6">23</text>
<text x="97.7" y="66">24</text>
<text x="187.9" y="68" transform="rotate(-90 187.9 68)">3</text>
<text x="388.5" y="69.8">1</text>
<text x="46.9" y="73.6">11</text>
<text x="46.9" y="76.2">12</text>
<text x="97.7" y="76.2">20</text>
<text x="97.7" y="73.6">21</text>
<text x="388.5" y="77.4">1</text>
<text x="388.5" y="72.4">2</text>
<text x="46.9" y="78.7">13</text>
<text x="97.7" y="78.7">14</text>
<text x="282.5" y="78.7">1</text>
<text x="290.8" y="78.7">2</text>
<text x="290.8" y="81.3">3</text>
<text x="290.8" y="83.8">4</text>
<text x="388.5" y="80">2</text>
<text x="73.6" y="84.5" transform="rotate(-90 73.6 84.5)">1</text>
<text x="290.8" y="86.3">5</text>
<text x="290.8" y="88.9">6</text>
<text x="290.8" y="91.4">7</text>
<text x="290.8" y="94">8</text>
<text x="290.2" y="99">10</text>
<text x="290.8" y="96.5">9</text>
<text x="69.8" y="159.5" transform="rotate(-90 69.8 159.5)">8</text>
<text x="60.3" y="167.6">1</text>
<text x="78" y="165.1">6</text>
<text x="106.6" y="167.6">1</text>
<text x="60.3" y="170.2">2</text>
<text x="60.3" y="172.7">3</text>
<text x="78" y="170.2">7</text>
<text x="106.6" y="170.2">2</text>
<text x="106.6" y="172.7">3</text>
<text x="60.3" y="177.8">4</text>
<text x="69.8" y="187.4" transform="rotate(-90 69.8 187.4)">5</text>
</g>
<g font-size="1.3" fill="#006464">
<text x="395" y="17.5">J3</text>
<text x="385.8" y="22.4" transform="rotate(-90 385.8 22.4)">GND</text>
<text x="395" y="20">B2B-XH-A</text>
<text x="385.8" y="30" transform="rotate(-90 385.8 30)">GND</text>
<text x="395" y="25.1">J4</text>
<text x="395" y="27.6">B2B-XH-A</text>
<text x="182.3" y="34">+5VDC_USB</text>
<text x="395" y="32.7">J5</text>
<text x="395" y="35.3">B2B-XH-A</text>
<text x="53.9" y="41.6">PWR_FLAG</text>
<text x="61.6" y="36.5">+5VDC_USB</text>
<text x="75.8" y="36.5">+3.3VDC</text>
<text x="385.8" y="37.6" transform="rotate(-90 385.8 37.6)">GND</text>
<text x="395" y="40.3">J6</text>
<text x="73.6" y="42.5" transform="rotate(-90 73.6 42.5)">TP4</text>
<text x="86.8" y="42.5" transform="rotate(-90 86.8 42.5)">TP6</text>
<text x="182" y="42.1">C2</text>
<text x="385.8" y="45.2" transform="rotate(-90 385.8 45.2)">GND</text>
<text x="395" y="42.9">B2B-XH-A</text>
<text x="395" y="48">J7</text>
<text x="51.8" y="51.8">GPIO_0</text>
<text x="70.8" y="52.5" transform="rotate(-90 70.8 52.5)">VIN</text>
<text x="78.4" y="53.1" transform="rotate(-90 78.4 53.1)">VDD</text>
<text x="87.4" y="51.8">GPIO_23</text>
<text x="179" y="52.8" transform="rotate(-90 179 52.8)">100nF X7R 50V</text>
<text x="179.6" y="52">GND</text>
<text x="217.4" y="53.7">UNDERGLOW OUT</text>
<text x="224.4" y="51.2">J2</text>
<text x="385.8" y="52.8" transform="rotate(-90 385.8 52.8)">GND</text>
<text x="395" y="50.5">B2B-XH-A</text>
<text x="51.8" y="59.4">GPIO_3</text>
<text x="51.8" y="54.3">GPIO_1</text>
<text x="51.8" y="56.9">GPIO_2</text>
<text x="87.4" y="59.4">GPIO_20</text>
<text x="87.4" y="56.9">GPIO_21</text>
<text x="87.4" y="54.3">GPIO_22</text>
<text x="188.9" y="58.9" transform="rotate(-90 188.9 58.9)">VCC</text>
<text x="193.5" y="54.3">GND</text>
<text x="214.6" y="58.4">330R</text>
<text x="215.8" y="56.3">R5</text>
<text x="296.1" y="57.2" transform="rotate(-90 296.1 57.2)">D1</text>
<text x="297.9" y="59.2" transform="rotate(-90 297.9 59.2)">TVS 5V</text>
<text x="305" y="57.2" transform="rotate(-90 305 57.2)">D2</text>
<text x="306.8" y="59.2" transform="rotate(-90 306.8 59.2)">TVS 5V</text>
<text x="313.9" y="57.2" transform="rotate(-90 313.9 57.2)">D3</text>
<text x="315.7" y="59.2" transform="rotate(-90 315.7 59.2)">TVS 5V</text>
<text x="322.8" y="57.2" transform="rotate(-90 322.8 57.2)">D4</text>
<text x="324.6" y="59.2" transform="rotate(-90 324.6 59.2)">TVS 5V</text>
<text x="331.7" y="57.2" transform="rotate(-90 331.7 57.2)">D5</text>
<text x="333.5" y="59.2" transform="rotate(-90 333.5 59.2)">TVS 5V</text>
<text x="340.6" y="57.2" transform="rotate(-90 340.6 57.2)">D6</text>
<text x="342.3" y="59.2" transform="rotate(-90 342.3 59.2)">TVS 5V</text>
<text x="349.5" y="57.2" transform="rotate(-90 349.5 57.2)">D7</text>
<text x="351.2" y="59.2" transform="rotate(-90 351.2 59.2)">TVS 5V</text>
<text x="358.3" y="57.2" transform="rotate(-90 358.3 57.2)">D8</text>
<text x="360.1" y="59.2" transform="rotate(-90 360.1 59.2)">TVS 5V</text>
<text x="367.5" y="57.2" transform="rotate(-90 367.5 57.2)">D9</text>
<text x="369.3" y="59.2" transform="rotate(-90 369.3 59.2)">TVS 5V</text>
<text x="395" y="55.6">J8</text>
<text x="395" y="58.1">B2B-XH-A</text>
<text x="51.8" y="61.9">GPIO_4</text>
<text x="51.8" y="64.5">GPIO_5</text>
<text x="87.4" y="64.5">GPIO_18</text>
<text x="87.4" y="61.9">GPIO_19</text>
<text x="165.8" y="64.8" transform="rotate(-90 165.8 64.8)">R4</text>
<text x="168.1" y="65.3" transform="rotate(-90 168.1 65.3)">10k</text>
<text x="182.3" y="66">U3</text>
<text x="188.9" y="64.3" transform="rotate(-90 188.9 64.3)">GND</text>
<text x="189.4" y="66">SN74AHCT1G125</text>
<text x="297.7" y="65.7">GND</text>
<text x="306.6" y="65.7">GND</text>
<text x="315.5" y="65.7">GND</text>
<text x="324.4" y="65.7">GND</text>
<text x="333.2" y="65.7">GND</text>
<text x="342.1" y="65.7">GND</text>
<text x="351" y="65.7">GND</text>
<text x="359.9" y="65.7">GND</text>
<text x="368.8" y="65.7">GND</text>
<text x="385.8" y="60.5" transform="rotate(-90 385.8 60.5)">GND</text>
<text x="395" y="63.2">J9</text>
<text x="395" y="65.7">B2B-XH-A</text>
<text x="14.5" y="68.5">GND</text>
<text x="20.4" y="68">PLAYER_ID</text>
<text x="23.4" y="70.5">SW1</text>
<text x="51.8" y="67">GPIO_6</text>
<text x="51.8" y="69.6">GPIO_7</text>
<text x="72.3" y="70.6">U2</text>
<text x="87.4" y="69.6">GPIO_16</text>
<text x="87.4" y="67">GPIO_17</text>
<text x="173.4" y="66.2">TP9</text>
<text x="207" y="66.2">TP10</text>
<text x="218.9" y="68.3">GND</text>
<text x="385.8" y="68.1" transform="rotate(-90 385.8 68.1)">GND</text>
<text x="395" y="70.8">J10</text>
<text x="51.8" y="72.1">GPIO_8</text>
<text x="51.8" y="74.6">GPIO_9</text>
<text x="51.8" y="77.2">GPIO_10</text>
<text x="68.4" y="72.3">Teensy 4.0</text>
<text x="87.4" y="77.2">GPIO_13</text>
<text x="87.4" y="74.6">GPIO_14</text>
<text x="87.4" y="72.1">GPIO_15</text>
<text x="168.1" y="72.6">GND</text>
<text x="185.9" y="74.6">GND</text>
<text x="275.2" y="74.6">+3.3VDC</text>
<text x="285" y="77.2">RN1</text>
<text x="297.9" y="72.4" transform="rotate(-90 297.9 72.4)">R6</text>
<text x="300.2" y="73.6" transform="rotate(-90 300.2 73.6)">330R</text>
<text x="306.8" y="72.4" transform="rotate(-90 306.8 72.4)">R7</text>
<text x="309.1" y="73.6" transform="rotate(-90 309.1 73.6)">330R</text>
<text x="315.7" y="72.4" transform="rotate(-90 315.7 72.4)">R8</text>
<text x="318" y="73.6" transform="rotate(-90 318 73.6)">330R</text>
<text x="324.6" y="72.4" transform="rotate(-90 324.6 72.4)">R9</text>
<text x="326.9" y="73.6" transform="rotate(-90 326.9 73.6)">330R</text>
<text x="333.5" y="73" transform="rotate(-90 333.5 73)">R10</text>
<text x="335.8" y="73.6" transform="rotate(-90 335.8 73.6)">330R</text>
<text x="342.4" y="73" transform="rotate(-90 342.4 73)">R11</text>
<text x="344.6" y="73.6" transform="rotate(-90 344.6 73.6)">330R</text>
<text x="351.3" y="73" transform="rotate(-90 351.3 73)">R12</text>
<text x="353.5" y="73.6" transform="rotate(-90 353.5 73.6)">330R</text>
<text x="360.1" y="73" transform="rotate(-90 360.1 73)">R13</text>
<text x="362.4" y="73.6" transform="rotate(-90 362.4 73.6)">330R</text>
<text x="369" y="73" transform="rotate(-90 369 73)">R14</text>
<text x="371.3" y="73.6" transform="rotate(-90 371.3 73.6)">330R</text>
<text x="385.8" y="75.7" transform="rotate(-90 385.8 75.7)">GND</text>
<text x="395" y="73.4">B2B-XH-A</text>
<text x="51.8" y="79.7">GPIO_11</text>
<text x="74.6" y="80.3" transform="rotate(-90 74.6 80.3)">GND</text>
<text x="87.4" y="79.7">GPIO_12</text>
<text x="385.8" y="83.3" transform="rotate(-90 385.8 83.3)">GND</text>
<text x="395" y="81">B2B-XH-A</text>
<text x="395" y="78.4">J11</text>
<text x="70.8" y="95" transform="rotate(-90 70.8 95)">PWR_FLAG</text>
<text x="80" y="92.1" transform="rotate(-90 80 92.1)">TP5</text>
<text x="71.6" y="96.2">GND</text>
<text x="283.6" y="102.8">10k x9</text>
<text x="298.9" y="106.9">C3</text>
<text x="307.8" y="106.9">C4</text>
<text x="316.7" y="106.9">C5</text>
<text x="325.6" y="106.9">C6</text>
<text x="334.4" y="106.9">C7</text>
<text x="343.3" y="106.9">C8</text>
<text x="352.2" y="106.9">C9</text>
<text x="360.5" y="106.9">C10</text>
<text x="369.4" y="106.9">C11</text>
<text x="296" y="112.1" transform="rotate(-90 296 112.1)">1nF C0G</text>
<text x="304.9" y="112.1" transform="rotate(-90 304.9 112.1)">1nF C0G</text>
<text x="313.8" y="112.1" transform="rotate(-90 313.8 112.1)">1nF C0G</text>
<text x="322.7" y="112.1" transform="rotate(-90 322.7 112.1)">1nF C0G</text>
<text x="331.6" y="112.1" transform="rotate(-90 331.6 112.1)">1nF C0G</text>
<text x="340.5" y="112.1" transform="rotate(-90 340.5 112.1)">1nF C0G</text>
<text x="349.4" y="112.1" transform="rotate(-90 349.4 112.1)">1nF C0G</text>
<text x="358.3" y="112.1" transform="rotate(-90 358.3 112.1)">1nF C0G</text>
<text x="367.1" y="112.1" transform="rotate(-90 367.1 112.1)">1nF C0G</text>
<text x="296.4" y="117.8">GND</text>
<text x="305.3" y="117.8">GND</text>
<text x="314.2" y="117.8">GND</text>
<text x="323.1" y="117.8">GND</text>
<text x="332" y="117.8">GND</text>
<text x="340.9" y="117.8">GND</text>
<text x="349.8" y="117.8">GND</text>
<text x="358.6" y="117.8">GND</text>
<text x="367.5" y="117.8">GND</text>
<text x="182.9" y="134.3">H1</text>
<text x="182.9" y="136.9">MountingHole</text>
<text x="200.7" y="134.3">H3</text>
<text x="200.7" y="136.9">MountingHole</text>
<text x="65.6" y="139.4">+3.3VDC</text>
<text x="182.9" y="141.9">H2</text>
<text x="200.7" y="141.9">H4</text>
<text x="74.1" y="145">C1</text>
<text x="74.2" y="149.1">100nF X7R 50V</text>
<text x="182.9" y="144.5">MountingHole</text>
<text x="200.7" y="144.5">MountingHole</text>
<text x="71.6" y="155.9">GND</text>
<text x="84.7" y="154.6">+3.3VDC</text>
<text x="74.8" y="159.7">U1</text>
<text x="83.6" y="161">TP7</text>
<text x="97.1" y="161">R3</text>
<text x="43.9" y="166.9" transform="rotate(-90 43.9 166.9)">TP1</text>
<text x="70.8" y="164.4" transform="rotate(-90 70.8 164.4)">VCC</text>
<text x="75.7" y="166.1">A</text>
<text x="95.9" y="163.5">120R</text>
<text x="103.7" y="164.8">RS-485 OUT</text>
<text x="108.8" y="162.3">J1</text>
<text x="43.9" y="171.9" transform="rotate(-90 43.9 171.9)">TP2</text>
<text x="62.7" y="168.6">RO</text>
<text x="62.7" y="171.2">RE</text>
<text x="62.7" y="173.7">DE</text>
<text x="75.5" y="171.2">B</text>
<text x="43.9" y="177" transform="rotate(-90 43.9 177)">TP3</text>
<text x="62.7" y="178.8">DI</text>
<text x="83.2" y="176.2">TP8</text>
<text x="103.4" y="178.8">GND</text>
<text x="70.8" y="184.9" transform="rotate(-90 70.8 184.9)">GND</text>
<text x="80" y="185.4" transform="rotate(-90 80 185.4)">THVD1429</text>
<text x="86.9" y="183.9">GND</text>
<text x="67.8" y="194">GND</text>
</g>
<g font-size="1.3" fill="#7c0000">
<text x="134.9" y="22.8">Overall Ground connection is added here to J4, as 2P terminal blocks are</text>
<text x="134.9" y="24.9">easy to find and source. We needed a way to connect the ground to the rest</text>
<text x="134.9" y="26.9">of the system anyway.</text>
<text x="14.2" y="118.5">RS-485 bias (R4/R5): fitted as DNP footprints, insurance only.</text>
<text x="14.2" y="120.6">THVD1429 has integrated open/short/idle failsafe, so the idle bus</text>
<text x="14.2" y="122.6">is already defined and no external bias is normally needed.</text>
<text x="14.2" y="124.7">Bias belongs at ONE point on the bus - the master is that point,</text>
<text x="14.2" y="126.7">so if the bench ever disagrees, populate here and nowhere else.</text>
<text x="14.2" y="128.8">390R pair = approx. 236mV across the 60R terminated bus at 3.3V.</text>
</g>
<g font-size="1.3" fill="#0f0f0f">
<text x="35.8" y="58.3">DIP_ID2</text>
<text x="35.8" y="63.4">DIP_ID0</text>
<text x="35.8" y="60.8">DIP_ID1</text>
<text x="82.4" y="165.1" transform="rotate(-90 82.4 165.1)">RS485+</text>
<text x="82.4" y="178.1" transform="rotate(-90 82.4 178.1)">RS485-</text>
</g>
<g font-size="1.3" fill="#939391">
<text x="90.1" y="159.7">R1</text>
<text x="87.1" y="162.3">390R 1%</text>
<text x="90.1" y="172.4">R2</text>
<text x="87.1" y="175">390R 1%</text>
</g>
</svg>
